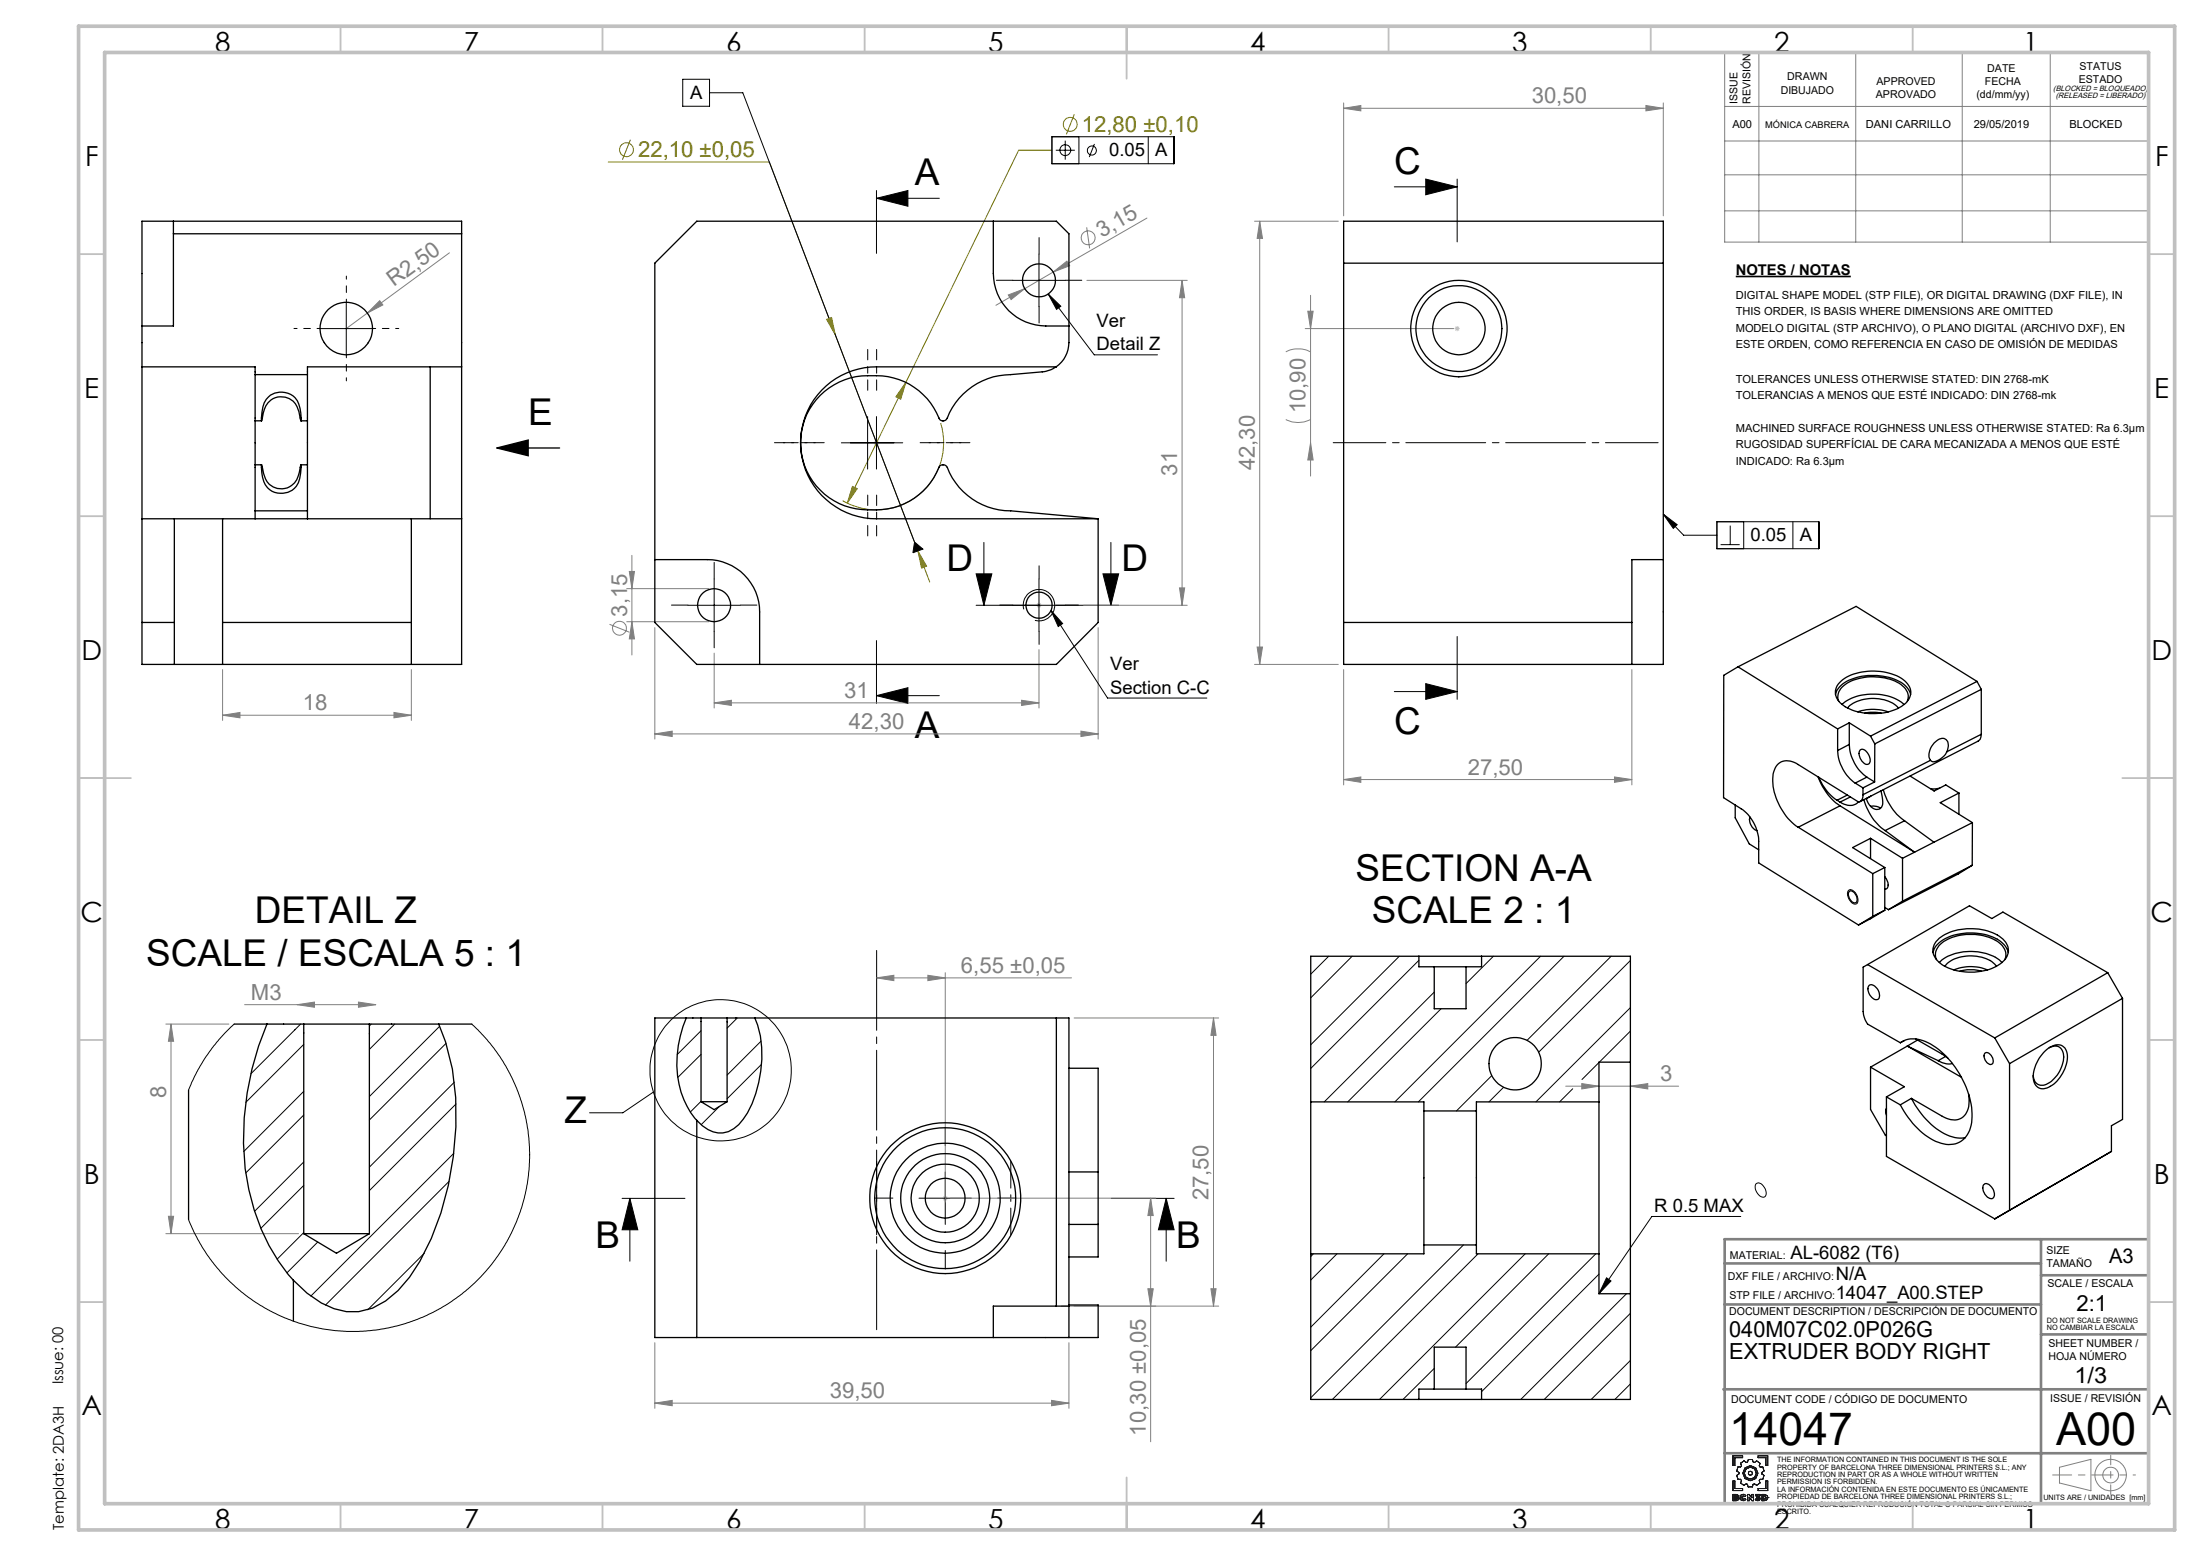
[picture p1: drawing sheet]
<svg xmlns="http://www.w3.org/2000/svg" width="420mm" height="297mm" viewBox="0 0 420 297" stroke-linecap="round" stroke-linejoin="round" font-family="sans-serif">
<path d="M331.2 52.8h22" fill="none" stroke="#000" stroke-width=".32"/>
<g fill="none" stroke="#808000" stroke-width=".19">
<path d="M116.1 30.9h30.7l12.6 33M120.3 26.7l-1.5 3.8M200.7 28.7h-6.3l-21.5 44.3M205 21.8l-1.5 3.8M157.7 61l1-.4 .7 3.3zM159.4 63.9l15.8 41.3M172.9 73l-1 3.2-.9-.5zM172.9 73l-11.2 23M162.7 92.8l.9 .5-1.9 2.7zM179.5 80.7a12.8 12.8 0 0 1-4.3 13.8 12.8 12.8 0 0 1-14.4 1.1M175.2 105.2l1.6 2.9-.9 .3zM175.2 105.2l2.2 5.9"/>
<circle cx="119.5" cy="28.6" r="1.32"/>
<circle cx="204.2" cy="23.7" r="1.34"/>
</g>
<g fill="none" stroke="#808080" stroke-width=".19">
<path d="M256.4 19.6v21.6M317.4 19.6v21.6M329.1 10h80.9v36.2h-80.9zM335.6 10v36.2M354.1 10v36.2M374.4 10v36.2M391.2 10v36.2M256.4 20.7l3.3-.6v1.1zM256.4 20.7h61M314.1 20.1l3.3 .6-3.3 .5zM329.1 20.3h80.9M329.1 26.9h80.9"/>
<path d="M329.1 33.4h80.9M70.1 59.8l-4 2.9M72.5 57.4l.6 .8-3 1.6zM85.8 48.3l-15.7 11.5M192.4 56.3l3.1-1.2-2.6 2.1zM195.5 55.1l-5.5 3.2M201 51.9l2.6-2.1 .5 .9zM201 51.9l-5.5 3.2M207.4 43.4l.5 4M207.4 53.5h19.2M218.9 41.6l-17.9 10.3M225.6 53.5l.5 3.3h-1z"/>
<path d="M225.6 53.5v62M239.4 42.2h16M240.4 42.2l.5 3.3h-1zM240.4 42.2v84.6M249.6 59.4h1l-.5 3.3zM250.1 56.4v34.5M329.1 40.2h80.9M245.4 67.2a5.2 5.2 0 0 1 4.7 0M249.1 62.7h28.3M245.4 80.1a5.2 5.2 0 0 0 4.7 0M250.1 84.5l.5 3.3h-1zM116.3 119.2l3.8 1.5"/>
<path d="M119.6 112.4h15.7M119.6 118.7h15.7M120.1 109.1h1l-.5 3.3zM120.6 118.7l.5 3.3h-1zM120.6 106v19M125 119.8v21.3M206.8 115.5h19.8M209.6 119.8v21.3M225.1 112.2h1l-.5 3.3zM42.5 136.5l3.3-.5v1zM42.5 127.8v9.7M42.5 136.5h36"/>
<path d="M75.2 136l3.3 .5-3.3 .5zM78.5 127.8v9.7M136.3 134.2l3.3-.5v1zM136.3 124.7v10.4M136.3 134.2h62M194.9 133.7l3.4 .5-3.4 .5zM198.3 124v11.1M206.3 139.6l3.3 .5-3.3 .5zM239.4 126.8h16M239.9 123.5h1l-.5 3.3zM256.4 127.8v22M311.4 127.8v22"/>
<path d="M125 140.1l3.3-.5v1zM125 140.1h84.6M256.4 148.8l3.3-.5v1zM256.4 148.8h55M308.1 148.3l3.3 .5-3.3 .5zM31.6 195.5h12.1M32.6 195.5l.5 3.3h-1zM32.6 195.5v40M46.7 191.8h25M56.7 191.8l3.3-.5v1zM68.4 191.3l3.3 .5-3.3 .5zM167.3 186.7h37.2"/>
<path d="M167.3 186.7l3.3-.5v1zM177.1 186.2l3.3 .5-3.3 .5zM180.4 185.7v43.7M205 194.3h27.6M231.6 194.3v55M231.6 194.3l.5 3.3h-1zM298.8 207.3h21.5M301.8 206.8l3.3 .5-3.3 .6zM311.1 207.3l3.3-.5v1.1zM31.6 235.5h25.4M32.1 232.2h1l-.5 3.3zM181.4 228.7h39.2"/>
<path d="M219.6 228.7l.5 3.3h-1.1zM219.6 228.7v46.5M125 256.3v12.5M202.6 249.3h30M204 256.3v12.5M219 246h1.1l-.5 3.3zM231.1 246h1l-.5 3.3zM125 267.8l3.3-.5v1zM125 267.8h79M200.7 267.3l3.3 .5-3.3 .5zM393 280.1l6-1.6v6l-6-1.4z"/>
<circle cx="207.6" cy="45.4" r="1.33"/>
<circle cx="118.2" cy="119.9" r="1.32"/>
<circle cx="402.7" cy="281.6" r="3"/>
<circle cx="402.8" cy="281.5" r="1.49"/>
</g>
<g fill="none" stroke="#000" stroke-width=".19">
<path d="M130.3 15.1h5.1v5.2h-5.1zM135.4 17.7h6.3l33.5 87.5M167.3 37.8l5.9-1.4v3zM167.3 37.8h11.9M167.3 36.4v12M200.7 26.1h23.3v5.2h-23.3zM201.5 28.7h3.6M203.3 26.8v3.7M205.9 26.1v5.2M208.8 27.5l-.9 2.5M219.1 26.1v5.2M266.1 35.7h12"/>
<path d="M272.1 34.2l6 1.5-6 1.5zM278.1 34.2v12M66.1 57.7v10M193.3 53.5h10M198.3 48.5v10M200 56.1l8.8 11.6h12.1M200 56.1l2.4 2.4-.8 .6zM61.1 62.7h10M165.6 79.5v10M167.3 79.5v10M160.5 84.5h11.8M317.4 98.1l3.9 4.1h6.3"/>
<path d="M317.4 98.1l2.6 2.1-.7 .7zM327.6 99.6h19.5v5.1h-19.5zM332.7 99.6v5.1M342.1 99.6v5.1M131.3 115.5h10M136.3 110.5v10M174.5 103.5l1.6 1.3-1.9 .7zM186.3 109.5h3l-1.6 6zM186.3 115.5h27.2M187.7 103.5v12M195.4 116.3a3 3 0 0 1 2.6-3.8 3 3 0 0 1 3.3 3.3 3 3 0 0 1-3.8 2.6M198.3 110.5v10"/>
<path d="M200.6 116.5l10.7 16.7h19M200.6 116.5l2.2 2.5-.9 .6zM210.5 109.5h3l-1.5 6zM212 103.5v12M328.3 104h3.7M330.2 100.3v3.7M167.3 132.8l5.9-1.5v3zM167.3 122.3v12M167.3 132.8h11.9M266.1 132h12M272.1 130.5l6 1.5-6 1.5zM278.1 121.5v12"/>
<path d="M352.7 170a.94 .94 0 0 1 1.4 .5l.4 1.1a.73 .73 0 0 1-.3 1 .73 .73 0 0 1-1-.4l-.6-1.2zM124.7 208.5l-5.8 3.9h-6.4M118.7 228.7h12M120.2 228.7l1.5 6h-3zM120.2 228.7v12M175.4 228.7h9.9M180.4 223.7v10M212.1 228.7h11.9M222.5 228.7l1.5 6h-2.9zM222.5 228.7v12M332.2 232.2h-17l-10.1 14.7M335.1 226a1.07 1.07 0 0 1 1.6 .6 1.29 1.29 0 0 1 0 1.9 1.87 1.87 0 0 1-1.6-2.5z"/>
<path d="M306.6 243.9l.8 .6-2.3 2.4z"/>
<circle cx="203.3" cy="28.7" r="1.04"/>
<circle cx="208.4" cy="28.7" r=".87"/>
<circle cx="137.5" cy="204.3" r="13.5"/>
</g>
<path d="M94.8 85.5l6-1.5v3zM94.8 85.5h12" fill="none" stroke="#000" stroke-width=".25"/>
<g fill="none" stroke="#191924" stroke-width=".19">
<path d="M330.7 277.9h1.8v.3h-1.5v1.5h-.3zM332.1 279.3l.7-.5 .4 .3 .3-.1 .1-.4h.8l.1 .4 .3 .1 .4-.3 .7 .5-.2 .5 .2 .2h.5l.2 .8-.4 .3v.2l.4 .3-.2 .8h-.5l-.2 .2 .1 .5-.6 .4-.4-.3-.3 .1-.1 .5h-.8l-.2-.5-.2-.1-.4 .3-.7-.4 .2-.5-.2-.2h-.5l-.2-.8 .4-.3v-.2l-.4-.3 .2-.8h.5l.2-.2zM335.5 277.9h1.8v1.8h-.3v-1.5h-1.5zM330.7 282.7h.3v1.4h1.5v.4h-1.8zM331 285.5l.4 .1-.4 .1zM331 286l.4 .1-.4 .1zM331.3 285.3l.3 .1 .1 .1M331.3 285.3h.2l.2 .2M331.3 285.3h-.6v1.2l.9-.1 .2-.3M331.4 285.6h.1M331.4 286.1h.1M331.7 285.5l-.2 .3 .3 .3"/>
<path d="M331.7 285.5h.1M331.8 286.1h.1M332 285.9l.2 .3 .4 .3 .6-.3M332 285.9l.1 .3 .2 .2 .5 .1 .4-.3M332 285.9h.1M332.4 285.9l.1 .2 .2 .1 .2-.2M332.4 285.9l.1 .2 .4-.1M332.4 285.9h.1M332.9 285.7l-.2-.2-.3 .1v.3M332.9 285.7l-.4-.1-.1 .3M332.9 286l.3 .2M333.2 285.5l-.5-.3-.5 .2-.2 .5"/>
<path d="M333.2 285.5l-.4-.3-.5 .1-.3 .6M333.2 285.5l-.3 .2M333.5 285.3h.3l.5 .6v-.6h.3v1.2h-.3l-.5-.7v.7h-.3zM335.1 286l.3 .2 .2-.1-.2 .1zM335.1 286l-.2 .2M335.5 284.1h1.5v-1.4h.3v1.8h-1.8zM335.6 286.1l-.4-.2v-.2l.3-.2h-.5v-.2h.8v.2l-.2 .2 .3 .4M335.6 286.1h.1M335.9 286.1l-.2 .3-.3 .1-.5-.3M335.9 286.1l-.2 .3-.4 .1-.4-.3M335.9 286.1h.1M336.2 285.3h.5l.5 .2 .2 .4-.3 .4-.9 .2z"/>
<path d="M336.6 285.5l.3 .1v.5h-.3zM337 285.9h.1M337.4 285.9h.1"/>
<circle cx="334" cy="281.2" r="1.14"/>
<circle cx="334" cy="281.2" r=".39"/>
<circle cx="334" cy="281.2" r="1.45"/>
</g>
<g fill="none" stroke="#c0c0c0" stroke-width=".19">
<path d="M277.6 62.7h1M277.7 62.4l.7 .7M278.1 62.2v1M278.4 62.4l-.7 .7M166.8 84.5h.9M166.9 84.2l.7 .7M167.3 84v1M167.6 84.2l-.7 .7M197.8 115.5h1M197.9 115.2l.7 .7M198.3 115v1M198.6 115.2l-.7 .7"/>
<path d="M179.8 228.7h1.1M180 228.4l.7 .7M180.4 228.2v1M180.7 228.4l-.7 .7"/>
</g>
<path d="M316.4 84.5h-62" fill="none" stroke="#000" stroke-width=".19" stroke-dasharray="15.2 1.3 1.3 1.3" stroke-dashoffset="5.2"/>
<path d="M167.3 221.7v14M192.9 221.7v14" fill="none" stroke="#000" stroke-width=".19" stroke-dasharray="15.2 1.3 1.3 1.3" stroke-dashoffset="10.1"/>
<path d="M167.3 254.3v-73.4" fill="none" stroke="#000" stroke-width=".19" stroke-dasharray="15.2 1.3 1.3 1.3" stroke-dashoffset="-.5"/>
<g fill="none" stroke="#000" stroke-width=".19" stroke-dasharray="15.2 1.3 1.3 1.3">
<path d="M193.3 53.5h-3.2M198.3 48.5v-3.2M198.3 58.5v3.1M203.3 53.5h3.1M131.3 115.5h-3.2M136.3 110.5v-3.2M141.3 115.5h3.1M193.3 115.5h-2.5M198.3 110.5v-2.5M203.3 115.5h2.5M136.3 120.5v3.1M198.3 120.5v2.5"/>
<path d="M180.4 218.7v-3.5M170.4 228.7h-3.5M180.4 238.7v3.5M190.4 228.7h3.5"/>
</g>
<path d="M391.7 281.5h11.1" fill="none" stroke="#808080" stroke-width=".19" stroke-dasharray="15.2 1.3 1.3 1.3" stroke-dashoffset="11.6"/>
<path d="M402.8 281.5h4.7" fill="none" stroke="#808080" stroke-width=".19" stroke-dasharray="15.2 1.3 1.3 1.3" stroke-dashoffset="14.8"/>
<path d="M402.8 277.8v7.4" fill="none" stroke="#808080" stroke-width=".19" stroke-dasharray="15.2 1.3 1.3 1.3" stroke-dashoffset="13.4"/>
<path d="M329.1 236.5h80.9v50.5h-80.9zM389.5 236.5v50.5M329.1 249h60.4M329.1 241.2h60.4M389.5 243.4h20.5M389.5 254.7h20.5M328.9 265.2h81.1M329.1 277.4h80.9" fill="none" stroke="#808080" stroke-width=".5"/>
<g fill="none" stroke="#c0c0c0" stroke-width=".35">
<path d="M65 5v5M115 5v5M165 5v5M215 5v10M265 5v5M315 5v5M365 5v5M15 48.5h5M410 48.5h5M15 98.5h5M410 98.5h5M15 148.5h10"/>
<path d="M405 148.5h10M15 198.5h5M410 198.5h5M15 248.5h5M410 248.5h5M65 287v5M115 287v5M165 287v5M215 282v10M265 287v5M315 287v5M365 287v5"/>
</g>
<path d="M15 5h400v287h-400zM20 10h390v277h-390z" fill="none" stroke="#c0c0c0" stroke-width=".7"/>
<path d="M165.6 74.5v-7.8M167.3 74.5v-7.8M155.6 84.5h-7.8M157.3 84.5h-7.8M165.6 94.5v7.8M167.3 94.5v7.8M175.6 84.5h7.8M177.3 84.5h7.8" fill="none" stroke="#000" stroke-width=".19" stroke-dasharray="15.2 1.3 1.3 1.3" stroke-dashoffset="13.2"/>
<path d="M66.1 57.7v-5M61.1 62.7h-5M66.1 67.7v5M71.1 62.7h5" fill="none" stroke="#000" stroke-width=".19" stroke-dasharray="15.2 1.3 1.3 1.3" stroke-dashoffset="14.6"/>
<g fill="#000">
<path d="M94.8 85.5l6-1.5v3zM306.6 243.9l.8 .6-2.3 2.4z"/>
<path d="M167.3 37.8l5.9-1.4v3zM167.3 132.8l5.9-1.5v3z"/>
<path d="M272.1 34.2l6 1.5-6 1.5zM272.1 130.5l6 1.5-6 1.5z"/>
<path d="M210.5 109.5h3l-1.5 6zM186.3 109.5h3l-1.6 6zM222.5 228.7l1.5 6h-2.9zM120.2 228.7l1.5 6h-3z"/>
</g>
<path d="M175.2 105.2l.7 3.2 .9-.3zM157.7 61l1.7 2.9-.7-3.3zM162.7 92.8l-1 3.2 1.9-2.7zM172.9 73l-1.9 2.7 .9 .5z" fill="#808000"/>
<g fill="#808080">
<path d="M72.5 57.4l.6 .8-3 1.6z"/>
<path d="M308.1 148.3l3.3 .5-3.3 .5zM256.4 148.8l3.3-.5v1z"/>
<path d="M136.3 134.2l3.3-.5v1zM194.9 133.7l3.4 .5-3.4 .5zM301.8 206.8l3.3 .5-3.3 .6zM311.1 207.3l3.3-.5v1.1z"/>
<path d="M125 267.8l3.3-.5v1zM200.7 267.3l3.3 .5-3.3 .5z"/>
<path d="M314.1 20.1l3.3 .6-3.3 .5zM256.4 20.7l3.3-.6v1.1z"/>
<path d="M68.4 191.3l3.3 .5-3.3 .5zM56.7 191.8l3.3-.5v1z"/>
<path d="M192.4 56.3l.5 .9 2.6-2.1zM201 51.9l3.1-1.2-.5-.9z"/>
<path d="M250.1 84.5l.5 3.3h-1zM249.6 59.4h1l-.5 3.3z"/>
<path d="M231.1 246h1l-.5 3.3zM231.6 194.3l.5 3.3h-1z"/>
<path d="M120.1 109.1h1l-.5 3.3zM120.6 118.7l.5 3.3h-1zM225.6 53.5l.5 3.3h-1zM225.1 112.2h1l-.5 3.3zM240.4 42.2l.5 3.3h-1zM239.9 123.5h1l-.5 3.3zM219 246h1.1l-.5 3.3zM219.6 228.7l.5 3.3h-1.1z"/>
<path d="M32.6 195.5l.5 3.3h-1zM32.1 232.2h1l-.5 3.3z"/>
<path d="M42.5 136.5l3.3-.5v1zM75.2 136l3.3 .5-3.3 .5z"/>
<path d="M125 140.1l3.3-.5v1zM206.3 139.6l3.3 .5-3.3 .5z"/>
<path d="M167.3 186.7l3.3-.5v1zM177.1 186.2l3.3 .5-3.3 .5z"/>
</g>
<path d="M200 56.1l2.4 2.4-.8 .6zM200.6 116.5l2.2 2.5-.9 .6zM174.5 103.5l-.3 2 1.9-.7zM317.4 98.1l2.6 2.1-.7 .7z" fill="#000"/>
<g fill="none" stroke="#000" stroke-width=".25">
<path d="M33.1 42.2v20h-6M33.1 44.6h55M189.5 42.2v10a10 10 0 0 0 10.1 10h4.4M256.4 42.2h61v84.6h-61zM256.4 50.2h61M27.1 62.2v-20h61v27.8M27.1 70h21.6v1.5M27.1 62.2v7.8M27.1 70v29M48.7 71.5v8.8M48.7 71.5h10M58.7 71.5v8.8"/>
<path d="M82.1 70v29M88.1 70h-29.4v1.5M88.1 70v29M201.5 70h-34.2a14.5 14.5 0 0 0-14.5 14.5 14.5 14.5 0 0 0 14.5 14.5h42.3M201.5 70a5.8 5.8 0 0 0 2.5-4.6v-20.8l-2.4-2.4h-68.6l-8 8v68.6l8 8h68.6l8-8v-19.8M201.5 70a6 6 0 0 1-2.6 1l-6 .5a13.4 13.4 0 0 0-12.3 8.6l-.7 .2a.76 .76 0 0 1-.7-.5 13.1 13.1 0 0 0-13.6-8.1 12.8 12.8 0 0 0-12.8 12.8 12.8 12.8 0 0 0 12.8 12.8 13.3 13.3 0 0 0 13.8-8.4l.4-.2 .8 .2a13.3 13.3 0 0 0 12.3 8.6l16.7 1.5M27.1 99h61M27.1 99v27.8h61v-27.8M33.3 99v27.8M42.5 99v27.8M48.7 88.7v8.8M48.7 80.3v8.4"/>
<path d="M48.7 88.7h1.2M48.7 80.3h1.2M48.7 97.5h10M48.7 97.5v1.5M49.9 88.7a7.3 7.3 0 0 0 1.1 4.4 3.7 3.7 0 0 0 4.1 .8 3.7 3.7 0 0 0 2.3-3.6l.1-1.6M49.9 80.3a8.4 8.4 0 0 1 .9-4.1 3.6 3.6 0 0 1 3.8-1.2 3.6 3.6 0 0 1 2.7 3l.2 2.3M49.9 88.7h.1M49.9 80.3h.1M49.9 88.7l.2 .5a4.5 4.5 0 0 0 2 3.8 3.5 3.5 0 0 0 5-2.8l.3-1.5h1.3M49.9 80.3l.1-.1a5.2 5.2 0 0 1 2.1-4.1 3.4 3.4 0 0 1 4.9 2.5l.5 1.7M57.5 80.3h1.2M58.7 88.7v8.8"/>
<path d="M58.7 80.3v8.4M58.7 97.5v1.5M78.5 99v27.8M27.1 118.8h6.2M42.5 118.8h36M125 106.8h10a10 10 0 0 1 10 10v10M256.4 118.8h55M317.4 106.8h-6v20M331.6 127.3l-2.7 1.6v23.4l3.3 2.1a7.8 7.8 0 0 1 3.4 6.2v4.1l19 11.9M331.6 127.3l19.1 11.8M331.6 127.3l22.6-11.6 23.1 14.4M350.3 132.6a4.5 4.5 0 0 1 3.4-3.1 11.1 11.1 0 0 1 9.8 1.3l.7 .9 .4 .9"/>
<path d="M350.7 139.1v4.2M350.9 133.8a2.79 2.79 0 0 1 1.6-3.4 10.5 10.5 0 0 1 10.3 .3 2.62 2.62 0 0 1 1.2 3.1M351 130.3a9 9 0 0 1 7.2-2.2 7.3 7.3 0 0 1 6.2 3 2.94 2.94 0 0 1-1.5 3.7 11.2 11.2 0 0 1-11.2-.2 2.67 2.67 0 0 1-.7-4.3zM351.5 134.5a9.7 9.7 0 0 1 9.6-1.4l1.3 .6 .9 .8M352.6 135.1a6.7 6.7 0 0 1 5.5-1.8 5.8 5.8 0 0 1 4.2 1.9M352.9 138l4 2.5M352.9 138l-2.2 1.1M352.9 138v4.1M354.5 135.9a8.7 8.7 0 0 1 5.8 0M355.8 136.1a7.1 7.1 0 0 1 3.2 0M377.3 130.1l-20.4 10.4M377.3 130.1l.8 1.5"/>
<path d="M378.1 131.6l-20.3 10.4M378.1 131.6v8.6M331.1 153.6v2.5l2.7 5 1.8 1.1M333.9 156a2.21 2.21 0 0 0 1.4 2.5M343.1 157.9l14.3 8.9M346.9 148.3a11.4 11.4 0 0 0 4.2 5.5M347.1 148.3a9.7 9.7 0 0 0 3.5 4.4M350.6 152.7l.5 .4M350.7 143.3a8.1 8.1 0 0 0 3.3 6.2M351.1 153.8l-8 4.1M351.1 153.8l14.2 8.9M352.5 151.8l-1.9 .9"/>
<path d="M352.9 142.1a8.1 8.1 0 0 0 3.3 6.2M352.9 142.1l-2.2 1.2M353.1 152.1l-2 1M354 149.5l1.5 .9M354.6 153.1a2.63 2.63 0 0 1-3.5 0M355 143.1a1.29 1.29 0 0 1 1.6 1 1.3 1.3 0 0 1-.1 1.8 1.7 1.7 0 0 1-1.7-1.6v-.7zM355.5 151.7a1.26 1.26 0 0 1-.8 1.4l-11.6-7.2a2.9 2.9 0 0 0-4.2 .4 7.6 7.6 0 0 0 .2 6.5 10.6 10.6 0 0 0 4 5.1M355.5 150.4v1.3M355.7 152.6a10.4 10.4 0 0 0 4 5.9M356.2 148.3l1.5 1M356.2 148.3l-2.2 1.2M356.9 153.9a2.63 2.63 0 0 1 1.9 .4"/>
<path d="M356.9 140.5l.9 1.5M357.7 149.3l-2.2 1.1M357.8 142l-.1 7.3M358.9 151l.4 2a1.24 1.24 0 0 1-.8 1.5 1.24 1.24 0 0 1-1.5-.5l-.5-.7-.4-.9 .9-.5M359.4 150.7a10.6 10.6 0 0 0 4 6M359.7 158.5l5.6 4.2M363.4 156.7l-3.7 1.8M363.4 156.7l5.6 4.1M364.5 148.1l4.6 2.9 2.2-1.2 2.5 1.6M368.4 145.1l-12.9 6.6M370.1 150.5l-1.1 .1-.6-.1M371.5 143.5a1.8 1.8 0 0 0-.5-2.5 2.91 2.91 0 0 0-2.8 2.3l-.1 1.2 .3 .6"/>
<path d="M371.5 143.5a3.3 3.3 0 0 1-2.8 1.9l-.3-.3M373.8 151.4l-3.6 1.8 6.2 3.8M373.8 151.4v4M376.4 157l-7.4 3.8M376.4 157l-.1 8.2M378.1 140.2l-.2 .9-.4 .4-22.6 11.5M378.1 140.2l-6.6 3.3M352.8 170.2a1.07 1.07 0 0 1 1.5 .9 .84 .84 0 0 1-.4 1.3 1.73 1.73 0 0 1-1.1-2.2zM356.9 160v3.9M356.9 160l6.1 3.8M356.9 160l-3.4 1.8 6.2 3.8M357.4 166.8v8.1"/>
<path d="M357.4 174.9l-2.8 1.7M359.7 167.3a1.7 1.7 0 0 1 .2 2.4h-.2M359.7 165.6l-2.3 1.2M359.7 165.6v8.1M359.7 173.7l-2.3 1.2M359.7 173.2l.7 .4M359.7 173.7l-5.1 2.9M363 163.8v8.2M363 172l-2.6 1.6M365.3 162.7l-2.3 1.1M369 160.8l-3.7 1.9M370 179.1a10.7 10.7 0 0 1 11.9-.1 2.85 2.85 0 0 1-.2 5 10.8 10.8 0 0 1-11.5-.2 2.84 2.84 0 0 1-.2-4.7z"/>
<path d="M376.3 165.2l-13.3 6.8M376.3 165.2l-2.6 1.6-13.3 6.8M44.7 195.5h13.3M50.9 195.5a54.3 54.3 0 0 0-3.4 31.6 36.7 36.7 0 0 0 8.5 17.3M58 195.5h12.5M58 195.5v40M70.5 195.5h19.5M70.5 195.5v40M83.7 195.5a42.7 42.7 0 0 1 3.3 19.6 58.4 58.4 0 0 1-6.9 25.7 19.8 19.8 0 0 1-9 8.9 10.9 10.9 0 0 1-9.8-1l-2.7-1.9-2.6-2.4M131 194.3a19.7 19.7 0 0 0 .1 16.9l.7 1.2 1.2 1.5M133.8 194.3h4.9M133.8 194.3h-8.8v61h64.5"/>
<path d="M133.8 194.3v16M138.7 194.3h65.3v61M138.7 194.3v16M144 194.3a20.7 20.7 0 0 1 .2 14.4 12.9 12.9 0 0 1-4.2 6.7 4.7 4.7 0 0 1-6-.5l-1-1M201.6 194.3v55M270.8 182.5h11.9M270.8 182.5h-20.7v27.8M270.8 182.5v2h2.9M273.7 184.5h6.1M273.7 184.5v8h6.1v-8M282.7 182.5h28.4v20.2M282.7 182.5v2h-2.9"/>
<path d="M356.4 184.1l-.9 .5v8.5a4.9 4.9 0 0 0 .9 2.4l6.2 3.5M356.4 184.1l24.2 14M356.4 184.1l19.4-11.2 4.3 2.4 2.1-1.2 20 11.6M356.7 188.1a1.41 1.41 0 0 1 1.7 1 1.3 1.3 0 0 1-.1 1.7 1.9 1.9 0 0 1-1.9-2.1zM362.6 199a5.2 5.2 0 0 1 5.8 .3 17.1 17.1 0 0 1 7.9 13.9 4.8 4.8 0 0 1-3.6 5.2 8.3 8.3 0 0 1-6.8-3 18.1 18.1 0 0 1-3.3-4.5M363.4 198.6l-.8 .4M364 199.7l-7.1 4M364 199.7l10.3 5.9M364 199.7l5.9 2.8M365.6 198.3l6.1 3.7M365.9 198.5l-1.9 1.2M368.9 181.8a5 5 0 0 1 3.7-3.2 11 11 0 0 1 9.3 1.2l.8 .9 .5 1.1"/>
<path d="M369.5 183.2a2.77 2.77 0 0 1 1.4-3.5 10.2 10.2 0 0 1 10.6 .3 2.63 2.63 0 0 1 1.1 3.2M370.1 183.7a8.9 8.9 0 0 1 7.9-1.9 6.7 6.7 0 0 1 4 1.9M371.1 184.4a6.9 6.9 0 0 1 7.5-1.6 4.2 4.2 0 0 1 2.4 1.6M372.9 185.1a8.3 8.3 0 0 1 6.3 0M374 185.4a7.6 7.6 0 0 1 4.1 0M380.6 198.1l2.9 4.9M391.1 200a1.67 1.67 0 0 1 1.8-.2 1.67 1.67 0 0 1 .9 1.6 5.9 5.9 0 0 1-3.9 5.7 1.7 1.7 0 0 1-1.9-1.8M402.2 185.7l-21.6 12.4M402.2 185.7l2.8 4.9M405 190.6l-21.5 12.4M405 190.6v23.1l-2.1 1.2v4.9M36 208.1v24.7"/>
<path d="M133 213.9v41.4M133.8 210.3h4.9M133.8 210.3l2.5 1.5 2.4-1.5M204 203.9h5.6v36h-5.6M250.1 210.3v29M250.1 210.3h21.6v1.8M271.7 212.1v25.5M271.7 212.1h10M281.7 212.1v25.5M305.1 210.3v29M305.1 210.3h-23.4v1.8M311.1 202.7v44.2"/>
<path d="M311.1 202.7h-6v7.6M356.9 203.7l6.5 3.7-3.4 2M356.9 203.7v8.1l2.9 4.9 .2 .1M360 211.5a1.63 1.63 0 0 0 0 1.4M360 209.4v11.3l20.6 12M360 209.4l2.6 1.5M364.7 209.7a15.1 15.1 0 0 0 7.3 7.1l1.5 .4h1.5M364.7 209.7l-2.1 1.2M369.9 202.5a3.3 3.3 0 0 0 2.7 .5M371.3 201.6l-1.4 .9M375.6 208.8a4.4 4.4 0 0 1-1.3 4.6 3.7 3.7 0 0 1-3.7-.3l-5.9-3.4M378.7 201a1.07 1.07 0 0 1 1.5 .9 .83 .83 0 0 1-.4 1.3 1.66 1.66 0 0 1-1.1-2.2z"/>
<path d="M383.5 203v28M390.3 200.6a2.94 2.94 0 0 1 3.3-.9 3.2 3.2 0 0 1 .6 3.9 6 6 0 0 1-4.2 4.2 2.02 2.02 0 0 1-2-2.5 7.8 7.8 0 0 1 2.3-4.7zM402.9 219.8l-19.4 11.2M402.9 219.8l-22.3 12.9M58 235.5h12.5M58 235.5l6.2 3.7 6.3-3.7M204 223.7h5.6M204 233.7h5.6M250.1 239.3v27.8h20.7M271.7 237.6v1.7h-21.6M271.7 237.6h10M281.7 237.6v1.7h23.4"/>
<path d="M305.1 239.3v7.6h6M378.5 226.2a.93 .93 0 0 1 1.5 .4 1.55 1.55 0 0 1 .2 2.2 1.98 1.98 0 0 1-1.7-2.6zM383.5 231l-2.9 1.7M56 244.4v7.8M204 249.1h5.6v6.2h-20.1M204 249.3h-14.5v6M311.1 246.9v20.2h-28.4M270.8 267.1h11.9M273.7 265.1h6.1M273.7 265.1h-2.9v2M273.7 265.1v-8h6.1v8M279.8 265.1h2.9v2"/>
<circle cx="198.3" cy="53.5" r="3.1"/>
<circle cx="66.1" cy="62.7" r="5"/>
<circle cx="278.4" cy="62.7" r="9.2"/>
<circle cx="278.4" cy="62.7" r="5"/>
<circle cx="278.4" cy="62.7" r="8.2"/>
<circle cx="136.3" cy="115.5" r="3.2"/>
<circle cx="198.3" cy="115.5" r="2.49"/>
<circle cx="289.1" cy="203" r="5"/>
<circle cx="180.4" cy="228.7" r="13.4"/>
<circle cx="180.4" cy="228.7" r="14.4"/>
<circle cx="180.4" cy="228.7" r="8.5"/>
<circle cx="180.4" cy="228.7" r="10.5"/>
<circle cx="180.4" cy="228.7" r="6.5"/>
<circle cx="180.4" cy="228.7" r="3.8"/>
</g>
<g fill="none" stroke="#000" stroke-width=".19">
<path d="M44.7 195.5l-2.9 2.9-2.4 3.1-1.9 3.1-1.5 3.5M57.4 195.5l-9.5 9.5M58 199.4l-11.1 11M70.8 195.5l-.3 .3M75.3 195.5l-4.8 4.8M83.9 195.9l-13.4 13.4M85.1 199.1l-14.6 14.7M90 195.5l3 3 2.3 3.1 2 3.3 1.3 2.8 1.5 4.7 .6 3.1 .4 4.4-.1 3.3-.5 3.6-1 3.8-1.1 2.9-2.1 4.2-2.5 3.6-2 2.4-2.4 2.3-3.1 2.4-3.6 2.1-3.1 1.3-3.7 1.2-3.5 .8-3.9 .3-4.4-.1-3.1-.5-4.1-1-3.5-1.4-3.7-1.9-2.7-1.9-3-2.5-2-2.1-2.4-3.1-1.9-3.1-1.7-3.7M133.8 196.7l-4.6 4.6M140.7 194.3l-2 1.9M145.2 198.7l-6.5 6.5M253.5 182.5l-3.4 3.4"/>
<path d="M258 182.5l-7.9 8M267 182.5l-16.9 16.9M270.8 183.3l-20.7 20.6M273.7 189.4l-21 20.9M275 192.5l-17.8 17.8M285 182.5l-5.2 5.2M294 182.5l-27.8 27.8M298.4 182.5l-27.7 27.8M307.4 182.5l-16 16.1M311.1 192.3l-18 18M311.1 183.3l-17.5 17.5M311.1 196.8l-5.9 5.9"/>
<path d="M58 208.3l-11.5 11.5M58 212.8l-11.1 11.1M86.7 206.5l-16.2 16.3M87 210.7l-16.5 16.6M133.8 210.2l-2.1 2.1M133.8 201.3l-4.5 4.4M137.3 211.2l-3.5 3.5M145.3 203.2l-6.6 6.5M284.7 205.3l-6.8 6.8M286.9 207.5l-2.8 2.8M300.1 207.8l-2.5 2.5M305.1 202.8l-3.2 3.3"/>
<path d="M58 221.8l-9.4 9.4M58 235.3l-5.1 5M58 226.3l-8.2 8.2M60.6 237.1l-5.8 5.9M81 239.2l-10.8 10.8M85.7 225.5l-23.6 23.6M86.6 220.1l-27.3 27.3M250.6 239.3l-.5 .6M255.1 239.3l-5 5M264.1 239.3l-14 14M268.6 239.3l-18.5 18.5M279.3 237.6l-29.2 29.2"/>
<path d="M282 239.3l-27.8 27.8M291 239.3l-27.8 27.8M295.5 239.3l-17.8 17.8M304.5 239.3l-24.7 24.8M305.1 243.2l-22.4 22.4M310.4 246.9l-20.2 20.2M311.1 259.7l-7.5 7.4M311.1 250.7l-16.4 16.4M273.7 261.2l-6 5.9M311.1 264.2l-2.9 2.9"/>
</g>
<g font-size="8.7">
<text x="330" y="275.9">14047</text>
<text x="392.3" y="275.9">A00</text>
</g>
<g font-size="7.1">
<text x="174.6" y="35.4">A</text>
<text x="266.1" y="33.2">C</text>
<text x="100.8" y="81.1">E</text>
<text x="180.6" y="109">D</text>
<text x="214" y="109">D</text>
<text x="174.6" y="140.8">A</text>
<text x="266.1" y="140.1">C</text>
<text x="258.7" y="168.2">SECTION A-A</text>
<text x="48.6" y="176.2">DETAIL Z</text>
<text x="261.8" y="176.3">SCALE 2 : 1</text>
<text x="27.9" y="184.3">SCALE / ESCALA 5 : 1</text>
<text x="107.7" y="214.3">Z</text>
<text x="113.7" y="238.2">B</text>
<text x="224.4" y="238.2">B</text>
</g>
<g font-size="5.3">
<text x="41" y="9.9">8</text>
<text x="88.5" y="9.9">7</text>
<text x="138.5" y="9.9">6</text>
<text x="188.5" y="9.9">5</text>
<text x="238.5" y="9.9">4</text>
<text x="288.5" y="9.9">3</text>
<text x="338.5" y="9.9">2</text>
<text x="386" y="9.9">1</text>
<text x="16.2" y="31.7">F</text>
<text x="411.2" y="31.7">F</text>
<text x="16.1" y="75.9">E</text>
<text x="411.1" y="75.9">E</text>
<text x="15.5" y="125.9">D</text>
<text x="410.5" y="125.9">D</text>
<text x="15.4" y="175.9">C</text>
<text x="410.4" y="175.9">C</text>
<text x="16" y="225.9">B</text>
<text x="411" y="225.9">B</text>
<text x="15.5" y="270.2">A</text>
<text x="410.5" y="270.2">A</text>
<text x="41" y="291.9">8</text>
<text x="88.5" y="291.9">7</text>
<text x="138.5" y="291.9">6</text>
<text x="188.5" y="291.9">5</text>
<text x="238.5" y="291.9">4</text>
<text x="288.5" y="291.9">3</text>
<text x="338.5" y="291.9">2</text>
<text x="386" y="291.9">1</text>
</g>
<g font-size="4.2" fill="#808080">
<text x="292.3" y="19.7">30,50</text>
<text x="210.3" y="45.5" transform="rotate(-30 210.3 45.5)">3,15</text>
<text x="75.2" y="54.9" transform="rotate(-36 75.2 54.9)">R2,50</text>
<text x="249.1" y="78.9" transform="rotate(-90 249.1 78.9)">10,90</text>
<text x="239.5" y="89.8" transform="rotate(-90 239.5 89.8)">42,30</text>
<text x="224.6" y="90.8" transform="rotate(-90 224.6 90.8)">31</text>
<text x="119.6" y="117.7" transform="rotate(-90 119.6 117.7)">3,15</text>
<text x="57.8" y="135.5">18</text>
<text x="161.1" y="133.2">31</text>
<text x="162" y="139.1">42,30</text>
<text x="280.1" y="147.8">27,50</text>
<text x="183.4" y="185.7">6,55 ±0,05</text>
<text x="47.9" y="190.8">M3</text>
<text x="31.7" y="209.6" transform="rotate(-90 31.7 209.6)">8</text>
<text x="316.8" y="206.4">3</text>
<text x="230.6" y="229.1" transform="rotate(-90 230.6 229.1)">27,50</text>
<text x="158.3" y="266.8">39,50</text>
<text x="218.6" y="274" transform="rotate(-90 218.6 274)">10,30 ±0,05</text>
</g>
<g font-size="4.2" fill="#808000">
<text x="121.8" y="30">22,10 ±0,05</text>
<text x="206.4" y="25.1">12,80 ±0,10</text>
</g>
<g font-size="4.2">
<text x="396.2" y="250.3">2:1</text>
<text x="330" y="255.2">040M07C02.0P026G</text>
<text x="330" y="259.5">EXTRUDER BODY RIGHT</text>
<text x="395.8" y="264">1/3</text>
</g>
<text font-size="3.9" x="402.5" y="241.1">A3</text>
<g font-size="3.5">
<text x="131.7" y="18.9">A</text>
<text x="211.7" y="29.8">0.05</text>
<text x="220.4" y="29.8">A</text>
<text x="209.3" y="62.4">Ver</text>
<text x="209.3" y="66.9">Detail Z</text>
<text x="334" y="103.3">0.05</text>
<text x="343.4" y="103.3">A</text>
<text x="211.8" y="127.9">Ver</text>
<text x="211.8" y="132.4">Section C-C</text>
<text x="315.7" y="231.4">R 0.5 MAX</text>
<text x="341.7" y="240.4">AL-6082 (T6)</text>
<text x="350.3" y="244.3">N/A</text>
<text x="350.3" y="247.9">14047_A00.STEP</text>
</g>
<g font-size="2.8">
<text x="331.2" y="52.5">NOTES / NOTAS</text>
<text x="12.1" y="264.2" transform="rotate(-90 12.1 264.2)">Issue: 00</text>
<text x="12.2" y="292" transform="rotate(-90 12.2 292)">Template: 2DA3H</text>
</g>
<g font-size="2.1">
<text x="339.8" y="17.9">DIBUJADO</text>
<text x="341.1" y="15.4">DRAWN</text>
<text x="358.1" y="16.3">APPROVED</text>
<text x="378.8" y="16.3">FECHA</text>
<text x="379.2" y="13.8">DATE</text>
<text x="396.7" y="15.8">ESTADO</text>
<text x="396.8" y="13.3">STATUS</text>
<text x="331.5" y="19.8" transform="rotate(-90 331.5 19.8)">ISSUE</text>
<text x="334" y="19.8" transform="rotate(-90 334 19.8)">REVISIÓN</text>
<text x="357.9" y="18.8">APROVADO</text>
<text x="377.1" y="18.8">(dd/mm/yy)</text>
<text x="330.6" y="24.3">A00</text>
<text x="356.1" y="24.4">DANI CARRILLO</text>
<text x="376.6" y="24.4">29/05/2019</text>
<text x="394.9" y="24.4">BLOCKED</text>
<text x="331.2" y="57.1">DIGITAL SHAPE MODEL (STP FILE), OR DIGITAL DRAWING (DXF FILE), IN</text>
<text x="331.2" y="60.2">THIS ORDER, IS BASIS WHERE DIMENSIONS ARE OMITTED</text>
<text x="331.2" y="63.3">MODELO DIGITAL (STP ARCHIVO), O PLANO DIGITAL (ARCHIVO DXF), EN</text>
<text x="331.2" y="66.4">ESTE ORDEN, COMO REFERENCIA EN CASO DE OMISIÓN DE MEDIDAS</text>
<text x="331.2" y="73.1">TOLERANCES UNLESS OTHERWISE STATED: DIN 2768-mK</text>
<text x="331.2" y="76.2">TOLERANCIAS A MENOS QUE ESTÉ INDICADO: DIN 2768-mk</text>
<text x="331.2" y="82.5">MACHINED SURFACE ROUGHNESS UNLESS OTHERWISE STATED: Ra 6.3µm</text>
<text x="331.2" y="85.6">RUGOSIDAD SUPERFÍCIAL DE CARA MECANIZADA A MENOS QUE ESTÉ</text>
<text x="331.2" y="88.7">INDICADO: Ra 6.3µm</text>
<text x="390.5" y="239.4">SIZE</text>
<text x="329.7" y="244.3">DXF FILE / ARCHIVO:</text>
<text x="330.1" y="240.4">MATERIAL:</text>
<text x="390.5" y="241.9">TAMAÑO</text>
<text x="390.7" y="245.6">SCALE / ESCALA</text>
<text x="330" y="251">DOCUMENT DESCRIPTION / DESCRIPCIÓN DE DOCUMENTO</text>
<text x="330" y="247.9">STP FILE / ARCHIVO:</text>
<text x="390.9" y="257.1">SHEET NUMBER /</text>
<text x="390.9" y="259.6">HOJA NÚMERO</text>
<text x="330.3" y="267.7">DOCUMENT CODE / CÓDIGO DE DOCUMENTO</text>
<text x="391.2" y="267.5">ISSUE / REVISIÓN</text>
</g>
<text font-size="1.8" x="336.8" y="24.4">MÓNICA CABRERA</text>
<g font-size="1.5">
<text x="391.8" y="17.4">(BLOCKED = BLOQUEADO)</text>
<text x="392.3" y="18.8">(RELEASED = LIBERADO)</text>
</g>
<g font-size="1.4">
<text x="390.6" y="252.5">DO NOT SCALE DRAWING</text>
<text x="390.6" y="253.9">NO CAMBIAR LA ESCALA</text>
<text x="339.1" y="279.1">THE INFORMATION CONTAINED IN THIS DOCUMENT IS THE SOLE</text>
<text x="339.1" y="280.5">PROPERTY OF BARCELONA THREE DIMENSIONAL PRINTERS S.L.; ANY</text>
<text x="339.1" y="281.9">REPRODUCTION IN PART OR AS A WHOLE WITHOUT WRITTEN</text>
<text x="339.1" y="283.3">PERMISSION IS FORBIDDEN.</text>
<text x="339.1" y="284.7">LA INFORMACIÓN CONTENIDA EN ESTE DOCUMENTO ES ÚNICAMENTE</text>
<text x="339.1" y="286.1">PROPIEDAD DE BARCELONA THREE DIMENSIONAL PRINTERS S.L.;</text>
<text x="339.1" y="287.6">PROHIBIDA CUALQUIER REPRODUCIÓN TOTAL O PARCIAL SIN PERMISO</text>
<text x="389.9" y="286.3">UNITS ARE / UNIDADES [mm]</text>
<text x="339.1" y="289">ESCRITO.</text>
</g>
</svg>
